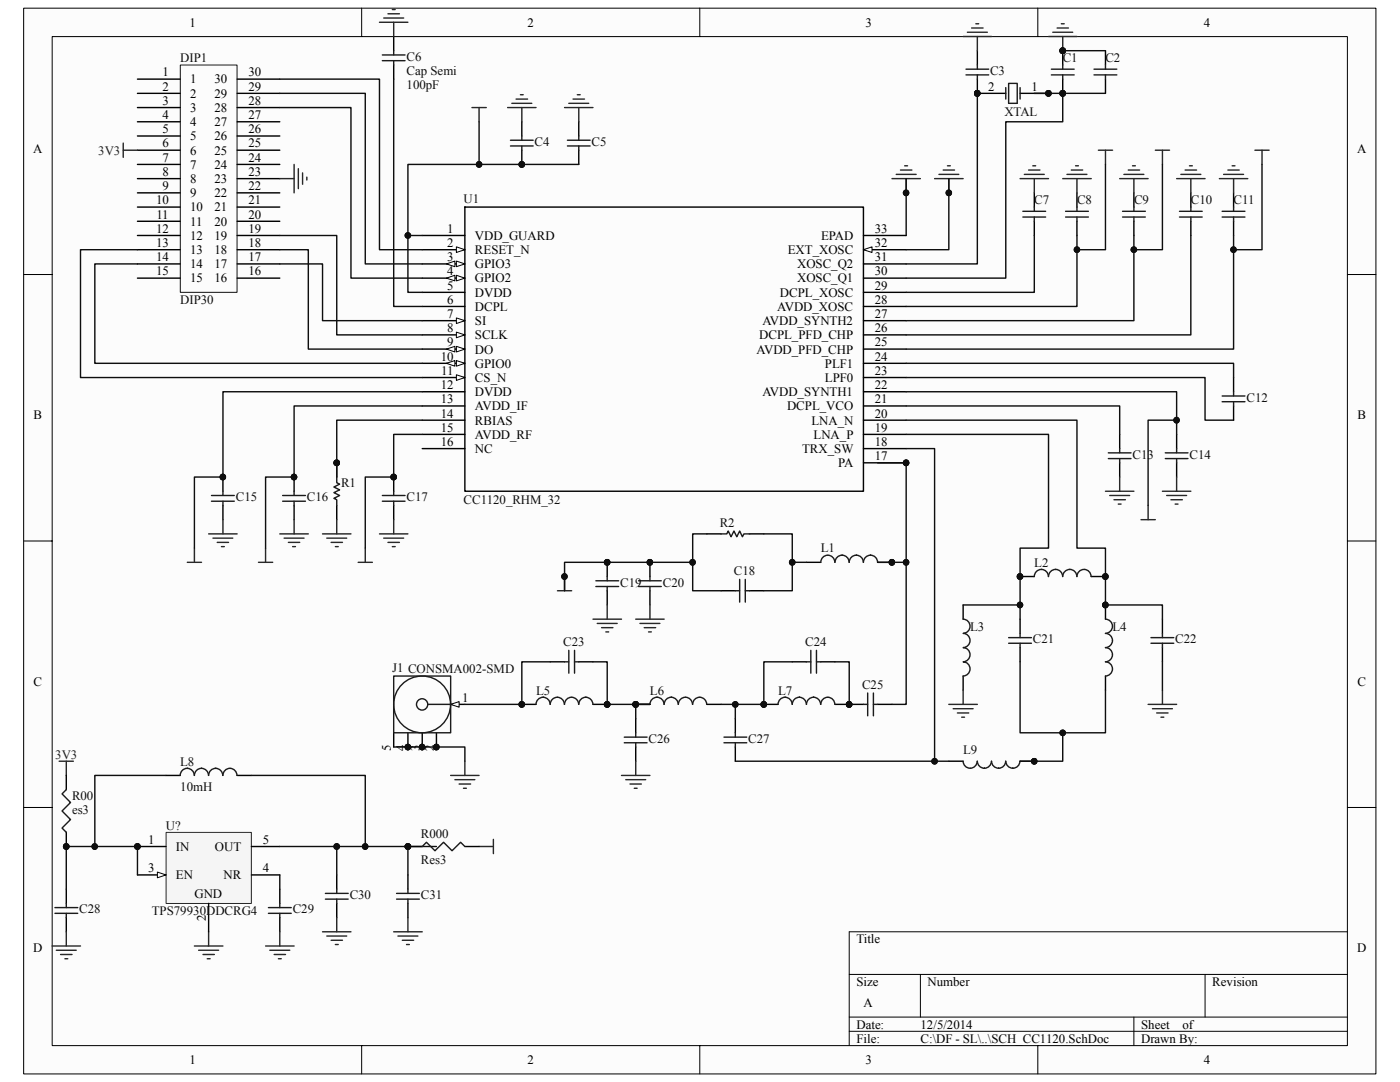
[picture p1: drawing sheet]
<svg xmlns="http://www.w3.org/2000/svg" width="279mm" height="216mm" viewBox="0 0 279 216" stroke-linecap="round" stroke-linejoin="round" font-family="sans-serif">
<path d="M4.7 1.7h269.9v212.6h-269.9z" fill="#fcfcfc"/>
<path d="M4.7 1.6h269.9v212.7h-269.9z" fill="none" stroke="#000" stroke-width=".2"/>
<path d="M10.4 7.3h258.5v201.3h-258.5z" fill="#fcfcfc"/>
<g fill="none" stroke="#000" stroke-width=".2">
<path d="M10.4 7.3h258.5v201.3h-258.5zM72.2 1.6v5.7M139.7 1.6v5.7M207.1 1.6v5.7M4.7 54.8h5.7M268.9 54.8h5.7M4.7 107.9h5.7M268.9 107.9h5.7M4.7 161.1h5.7M268.9 161.1h5.7M169.5 194.4h99.4M183.7 194.4v8.5"/>
<path d="M240.5 194.4v8.5M268.9 185.9h-99.4v22.7M72.2 208.6v5.7M139.7 208.6v5.7M169.5 202.9h99.4M169.5 205.8h99.4M207.1 208.6v5.7M226.3 202.9v5.7"/>
</g>
<path d="M84.3 47h8.5M84.3 49.8h8.5" fill="none" stroke="#000" stroke-width=".28"/>
<path d="M91.1 49.3l1.7 .5-1.7 .6z" fill="#fcfcfc" stroke="#000" stroke-width=".2"/>
<path d="M84.3 52.7h8.5" fill="none" stroke="#000" stroke-width=".28"/>
<g fill="#fcfcfc" stroke="#000" stroke-width=".2">
<path d="M91.1 52.1l1.7 .6-1.7 .5z"/>
<path d="M89.1 52.7l1.7-.6v1.1z"/>
</g>
<path d="M84.3 55.5h8.5" fill="none" stroke="#000" stroke-width=".28"/>
<g fill="#fcfcfc" stroke="#000" stroke-width=".2">
<path d="M91.1 54.9l1.7 .6-1.7 .5z"/>
<path d="M89.1 55.5l1.7-.6v1.1z"/>
</g>
<path d="M84.3 58.3h8.5M84.3 61.2h8.5M84.3 64h8.5" fill="none" stroke="#000" stroke-width=".28"/>
<path d="M91.1 63.4l1.7 .6-1.7 .6z" fill="#fcfcfc" stroke="#000" stroke-width=".2"/>
<path d="M84.3 66.8h8.5" fill="none" stroke="#000" stroke-width=".28"/>
<path d="M91.1 66.3l1.7 .5-1.7 .6z" fill="#fcfcfc" stroke="#000" stroke-width=".2"/>
<path d="M84.3 69.7h8.5" fill="none" stroke="#000" stroke-width=".28"/>
<g fill="#fcfcfc" stroke="#000" stroke-width=".2">
<path d="M91.1 69.1l1.7 .6-1.7 .5z"/>
<path d="M89.1 69.7l1.7-.6v1.1z"/>
</g>
<path d="M84.3 72.5h8.5" fill="none" stroke="#000" stroke-width=".28"/>
<g fill="#fcfcfc" stroke="#000" stroke-width=".2">
<path d="M91.1 71.9l1.7 .6-1.7 .6z"/>
<path d="M89.1 72.5l1.7-.6v1.2z"/>
</g>
<path d="M84.3 75.3h8.5" fill="none" stroke="#000" stroke-width=".28"/>
<path d="M91.1 74.8l1.7 .5-1.7 .6z" fill="#fcfcfc" stroke="#000" stroke-width=".2"/>
<g fill="none" stroke="#000" stroke-width=".28">
<path d="M172.3 58.3h8.5M172.3 55.5h8.5M172.3 52.7h8.5M172.3 49.8h8.5M84.3 78.2h8.5M172.3 78.2h8.5M172.3 75.3h8.5M172.3 72.5h8.5M172.3 69.7h8.5M172.3 66.8h8.5M172.3 64h8.5M172.3 61.2h8.5"/>
<path d="M84.3 81h8.5M84.3 83.8h8.5M84.3 86.7h8.5M84.3 89.5h8.5M172.3 81h8.5M172.3 83.8h8.5M172.3 86.7h8.5M172.3 89.5h8.5M172.3 92.4h8.5"/>
</g>
<circle cx="180.8" cy="92.4" r=".56" fill="#0e0e0e" stroke="#0e0e0e" stroke-width=".2"/>
<path d="M172.3 49.8l1.7-.5v1.1z" fill="#fcfcfc" stroke="#000" stroke-width=".2"/>
<g fill="none" stroke="#000" stroke-width=".28">
<path d="M195.1 15.8v2.8h5.6M195.1 10.1v2.9M203.6 18.6h5.7M212.1 10.1v2.9M212.1 15.8v2.8M220.6 10.1v2.9M220.6 15.8v2.8M104.1 24.3v2.8M104.1 30v2.8M115.5 24.3v2.8M115.5 30v2.8M206.4 38.5v2.8"/>
<path d="M214.9 38.5v2.8M226.3 38.5v2.8M237.7 38.5v2.8M246.2 38.5v2.8M92.8 41.3h79.5v56.7h-79.5zM172.3 47h8.5M206.4 44.2v2.8M214.9 44.2v2.8M226.3 44.2v2.8M237.7 44.2v2.8M246.2 44.2v2.8M246.2 75.3v2.9"/>
<path d="M44.5 95.2v2.8M58.7 95.2v2.8M67.2 92.4v2.8M78.6 95.2v2.8M223.5 86.7v2.8M223.5 92.4v2.8M234.8 86.7v2.8M234.8 92.4v2.8M246.2 81v2.8M44.5 100.9v2.8M58.7 100.9v2.8M67.2 100.9v2.8"/>
<path d="M78.6 100.9v2.8M121.2 112.2v2.8M121.2 117.9v2.8M129.7 112.2v2.8M129.7 117.9v2.8M141.1 106.5h2.8M143.9 117.9h2.8M149.6 106.5h2.8M149.6 117.9h2.8M161 112.2h2.8M175.2 112.2h2.8M203.6 115h2.8"/>
<path d="M217.8 115h2.8M109.8 132.1h2.9M115.5 132.1h2.8M158.1 132.1h2.9M163.8 132.1h2.8M192.2 120.7v2.8M192.2 134.9v2.8M203.6 123.5v2.9M203.6 129.2v2.9M220.6 120.7v2.8M220.6 134.9v2.8M232 123.5v2.9"/>
<path d="M232 129.2v2.9M78.6 146.2v2.9M89.9 140.5h2.9M104.1 140.5h2.9M118.3 140.5h2.9M126.9 140.5h2.8M126.9 143.4v2.8M126.9 149.1v2.8M141.1 140.5h2.8M146.7 143.4v2.8M146.7 149.1v2.8M152.4 140.5h2.9"/>
<path d="M166.6 140.5h5.7M175.2 140.5h2.8M189.4 151.9h2.8M203.6 151.9h2.8"/>
</g>
<g fill="#0e0e0e" stroke="#0e0e0e" stroke-width=".2">
<circle cx="180.8" cy="92.4" r=".56"/>
<circle cx="104.1" cy="32.8" r=".57"/>
<circle cx="44.5" cy="95.2" r=".56"/>
<circle cx="58.7" cy="95.2" r=".56"/>
<circle cx="78.6" cy="95.2" r=".57"/>
<circle cx="209.2" cy="18.6" r=".56"/>
<circle cx="195" cy="18.6" r=".56"/>
<circle cx="212.1" cy="18.6" r=".57"/>
<circle cx="212.1" cy="10.1" r=".57"/>
<circle cx="189.3" cy="38.5" r=".56"/>
<circle cx="180.8" cy="38.5" r=".56"/>
<circle cx="67.2" cy="92.4" r=".57"/>
<circle cx="203.5" cy="115" r=".56"/>
<circle cx="220.6" cy="115" r=".56"/>
<circle cx="220.6" cy="120.7" r=".56"/>
<circle cx="206.4" cy="151.9" r=".55"/>
<circle cx="169.5" cy="140.6" r=".55"/>
<circle cx="152.4" cy="140.6" r=".55"/>
<circle cx="126.8" cy="140.6" r=".55"/>
<circle cx="104.1" cy="140.6" r=".56"/>
<circle cx="121.2" cy="140.6" r=".56"/>
<circle cx="178" cy="112.2" r=".56"/>
<circle cx="129.7" cy="112.2" r=".56"/>
<circle cx="121.2" cy="112.2" r=".57"/>
<circle cx="112.6" cy="115" r=".56"/>
</g>
<g fill="none" stroke="#1c1c1c" stroke-width=".28">
<path d="M192.8 13.8h4.5M192.8 14.9h4.5M195.1 13v.8M195.1 14.9v.9M200.7 17.5v2.3M201.3 16.6h1.7v4h-1.7zM203.6 17.5v2.3M209.8 13.8h4.6M209.8 14.9h4.6M212.1 13v.8M212.1 14.9v.9M218.3 13.8h4.6"/>
<path d="M218.3 14.9h4.6M220.6 13v.8M220.6 14.9v.9M101.9 29.1h4.5M101.9 28h4.5M104.1 27.1v.9M104.1 29.1v.9M113.2 29.1h4.6M113.2 28h4.6M115.5 27.1v.9M115.5 29.1v.9M204.1 42.2h4.6"/>
<path d="M204.1 43.3h4.6M206.4 41.3v.9M206.4 43.3v.9M212.7 42.2h4.5M212.7 43.3h4.5M214.9 41.3v.9M214.9 43.3v.9M224 42.2h4.6M224 43.3h4.6M226.3 41.3v.9M226.3 43.3v.9M235.4 42.2h4.5"/>
<path d="M235.4 43.3h4.5M237.7 41.3v.9M237.7 43.3v.9M243.9 42.2h4.6M243.9 43.3h4.6M246.2 41.3v.9M246.2 43.3v.9M243.9 79h4.6M246.2 78.2v.8M42.2 98.9h4.6M44.5 98v.9M56.4 98.9h4.6"/>
<path d="M58.7 98v.9M67.2 95.2v1.1l.6 .3-1.2 .6 1.2 .5-1.2 .6 1.2 .6-1.2 .5 .6 .3v1.2M76.3 98.9h4.5M78.6 98v.9M221.2 90.4h4.5M221.2 91.5h4.5M223.5 89.5v.9M223.5 91.5v.9M232.6 90.4h4.5M232.6 91.5h4.5M234.8 89.5v.9M234.8 91.5v.9"/>
<path d="M243.9 80.2h4.6M246.2 80.2v.8M42.2 100h4.6M44.5 100v.9M56.4 100h4.6M58.7 100v.9M76.3 100h4.5M78.6 100v.9M118.9 117h4.6M118.9 115.9h4.6M121.2 115v.9M121.2 117v.9"/>
<path d="M127.4 117h4.6M127.4 115.9h4.6M129.7 115v.9M129.7 117v.9M143.9 106.5h1.2l.2-.5 .6 1.1 .6-1.1 .5 1.1 .6-1.1 .6 1.1 .3-.6h1.1M146.7 117.9h.9M147.6 115.6v4.5M148.7 115.6v4.5M148.7 117.9h.9M166.6 112.2a1.4 1.4 0 0 0-1.4-1.4 1.4 1.4 0 0 0-1.4 1.4M169.5 112.2a1.42 1.42 0 0 0-1.4-1.4 1.41 1.41 0 0 0-1.5 1.4M172.3 112.2a1.4 1.4 0 0 0-1.4-1.4 1.41 1.41 0 0 0-1.4 1.4"/>
<path d="M175.1 112.2a1.4 1.4 0 0 0-1.4-1.4h.1a1.42 1.42 0 0 0-1.5 1.4M212.1 115a1.4 1.4 0 0 0-1.4-1.4 1.44 1.44 0 0 0-1.5 1.4 1.42 1.42 0 0 0-1.4-1.4 1.41 1.41 0 0 0-1.4 1.4M214.9 115a1.4 1.4 0 0 0-1.4-1.4 1.42 1.42 0 0 0-1.4 1.4M217.7 115a1.41 1.41 0 0 0-1.4-1.4 1.41 1.41 0 0 0-1.4 1.4M112.7 132.1h.8M113.5 129.8v4.5M114.7 129.8v4.5M114.7 132.1h.8M161 132.1h.8M161.8 129.8v4.5M162.9 129.8v4.5M162.9 132.1h.9"/>
<path d="M173.2 138.3v4.5M174.3 138.3v4.5M192.2 123.5a1.42 1.42 0 0 1 1.4 1.5 1.42 1.42 0 0 1-1.4 1.4 1.42 1.42 0 0 1 1.4 1.4 1.42 1.42 0 0 1-1.4 1.4 1.42 1.42 0 0 1 1.4 1.4 1.42 1.42 0 0 1-1.4 1.5 1.42 1.42 0 0 1 1.4 1.4 1.42 1.42 0 0 1-1.4 1.4M201.3 127.2h4.5M201.3 128.4h4.5M203.6 126.4v.8M203.6 128.4v.8M220.6 123.5a1.42 1.42 0 0 1 1.4 1.5 1.42 1.42 0 0 1-1.4 1.4 1.42 1.42 0 0 1 1.4 1.4 1.42 1.42 0 0 1-1.4 1.4 1.42 1.42 0 0 1 1.4 1.4 1.42 1.42 0 0 1-1.4 1.5 1.42 1.42 0 0 1 1.4 1.4 1.42 1.42 0 0 1-1.4 1.4M229.7 127.2h4.6M229.7 128.4h4.6M232 126.4v.8M232 128.4v.8"/>
<path d="M112.6 140.5a1.42 1.42 0 0 0-1.4-1.4 1.42 1.42 0 0 0-1.4 1.4 1.43 1.43 0 0 0-1.4-1.4 1.42 1.42 0 0 0-1.4 1.4M118.3 140.5a1.44 1.44 0 0 0-1.4-1.4 1.44 1.44 0 0 0-1.4 1.4 1.41 1.41 0 0 0-1.4-1.4 1.41 1.41 0 0 0-1.4 1.4M124.6 148.2h4.5M124.6 147.1h4.5M126.9 146.2v.9M126.9 148.2v.9M132.5 140.5a1.43 1.43 0 0 0-1.4-1.4 1.41 1.41 0 0 0-1.4 1.4M138.2 140.5a1.42 1.42 0 0 0-1.4-1.4 1.42 1.42 0 0 0-1.4 1.4 1.43 1.43 0 0 0-1.4-1.4 1.42 1.42 0 0 0-1.5 1.4M141 140.5a1.4 1.4 0 0 0-1.4-1.4 1.4 1.4 0 0 0-1.4 1.4M144.5 148.2h4.5M144.5 147.1h4.5M146.7 146.2v.9"/>
<path d="M146.7 148.2v.9M163.8 140.5a1.43 1.43 0 0 0-1.4-1.4 1.45 1.45 0 0 0-1.5 1.4 1.43 1.43 0 0 0-1.4-1.4 1.45 1.45 0 0 0-1.4 1.4 1.44 1.44 0 0 0-1.4-1.4 1.41 1.41 0 0 0-1.4 1.4M166.6 140.5a1.4 1.4 0 0 0-1.4-1.4 1.4 1.4 0 0 0-1.4 1.4M172.3 140.5h.9M174.3 140.5h.9M203.5 151.9a1.4 1.4 0 0 1-1.4 1.4h.1a1.41 1.41 0 0 1-1.5-1.4 1.45 1.45 0 0 1-1.4 1.4 1.4 1.4 0 0 1-1.4-1.4 1.47 1.47 0 0 1-1.4 1.4 1.4 1.4 0 0 1-1.4-1.4 1.42 1.42 0 0 1-1.5 1.4 1.42 1.42 0 0 1-1.4-1.4"/>
<circle cx="84.2" cy="140.6" r="1.13"/>
<circle cx="84.2" cy="140.6" r="5.7"/>
</g>
<g fill="none" stroke="#262626" stroke-width=".28">
<path d="M192.2 7.3h5.7M193.1 6.4h3.9M193.9 5.6h2.3M194.8 4.7h.5M195.1 7.3v2.8M209.3 7.3h5.6M210.1 6.4h4M211 5.6h2.2M211.8 4.7h.6M212.1 7.3v2.8M178 35.6h5.7M178.9 34.8h3.9"/>
<path d="M179.7 33.9h2.3M180.6 33.1h.5M180.8 35.6v2.9M186.5 35.6h5.7M187.4 34.8h3.9M188.2 33.9h2.3M189.1 33.1h.6M189.4 35.6v2.9M203.6 35.6h5.7M204.4 34.8h4M205.3 33.9h2.2M206.1 33.1h.6"/>
<path d="M206.4 35.6v2.9M212.1 35.6h5.7M212.9 34.8h4M213.8 33.9h2.3M214.7 33.1h.5M214.9 35.6v2.9M219.2 30h2.8M220.6 30v2.8M223.5 35.6h5.6M224.3 34.8h4M225.2 33.9h2.2M226 33.1h.6"/>
<path d="M226.3 35.6v2.9M230.6 30h2.8M232 30v2.8M234.8 35.6h5.7M235.7 34.8h3.9M236.5 33.9h2.3M237.4 33.1h.6M237.7 35.6v2.9M243.4 35.6h5.6M244.2 34.8h4M245 33.9h2.3M245.9 33.1h.6"/>
<path d="M246.2 35.6v2.9M250.4 30h2.9M251.9 30v2.8M220.6 98h5.7M221.5 98.9h3.9M222.3 99.7h2.3M223.5 95.2v2.8M232 98h5.7M232.8 98.9h4M233.7 99.7h2.3M234.8 95.2v2.8M37.4 112.2h2.8"/>
<path d="M38.8 109.4v2.8M41.6 106.5h5.7M42.5 107.4h4M43.3 108.2h2.3M44.2 109.1h.6M44.5 103.7v2.8M51.6 112.2h2.8M53 109.4v2.8M55.8 106.5h5.7M56.7 107.4h4M57.6 108.2h2.2M58.4 109.1h.6"/>
<path d="M58.7 103.7v2.8M64.4 106.5h5.6M65.2 107.4h4M66.1 108.2h2.2M66.9 109.1h.6M67.2 103.7v2.8M71.5 112.2h2.8M72.9 109.4v2.8M75.7 106.5h5.7M76.6 107.4h4M77.4 108.2h2.3M78.3 109.1h.6"/>
<path d="M78.6 103.7v2.8M111.3 117.9h2.8M112.7 115v2.9M223.2 100.6h.5M227.7 103.7h2.9M229.1 100.9v2.8M234.5 100.6h.6M118.3 123.5h5.7M119.2 124.4h4M120.1 125.2h2.2M120.9 126.1h.6M121.2 120.7v2.8"/>
<path d="M126.9 123.5h5.6M127.7 124.4h4M128.6 125.2h2.3M129.4 126.1h.6M129.7 120.7v2.8M192.2 137.7v2.8M232 137.7v2.8M124 154.7h5.7M124.9 155.6h4M125.7 156.4h2.3M126.6 157.3h.5M126.9 151.9v2.8"/>
<path d="M189.4 140.5h5.7M190.2 141.4h4M191.1 142.3h2.2M191.9 143.1h.6M229.1 140.5h5.7M230 141.4h4M230.8 142.3h2.3M231.7 143.1h.6"/>
</g>
<path d="M89.9 140.5l1.7-.5v1.1z" fill="#fcfcfc" stroke="#000" stroke-width=".2"/>
<g fill="none" stroke="#000" stroke-width=".28">
<path d="M27.4 15.8h8.6M27.4 18.6h8.6M47.3 15.8h8.5M47.3 18.6h8.5M78.6 7.3v2.8M78.6 13v2.8M27.4 21.5h8.6M27.4 24.3h8.6M27.4 27.1h8.6M27.4 30h8.6M27.4 32.8h8.6M27.4 35.6h8.6"/>
<path d="M27.4 38.5h8.6M47.3 21.5h8.5M47.3 24.3h8.5M47.3 27.1h8.5M47.3 30h8.5M47.3 32.8h8.5M47.3 35.6h8.5M47.3 38.5h8.5M27.4 41.3h8.6M27.4 44.2h8.6M27.4 47h8.6M27.4 49.8h8.6"/>
<path d="M27.4 52.7h8.6M27.4 55.5h8.6M47.3 41.3h8.5M47.3 44.2h8.5M47.3 47h8.5M47.3 49.8h8.5M47.3 52.7h8.5M47.3 55.5h8.5M33.1 154.7h2.9M47.3 154.7h2.9M81.4 146.2v2.9M84.3 146.2v2.9"/>
<path d="M87.1 146.2v2.9M13.2 177.4v2.9M55.8 177.4v2.9M67.2 174.6v2.8M81.4 174.6v2.8M13.2 183.1v2.8M55.8 183.1v2.8M67.2 180.3v2.8M81.4 180.3v2.8"/>
</g>
<g fill="#0e0e0e" stroke="#0e0e0e" stroke-width=".2">
<circle cx="87.1" cy="149.1" r=".55"/>
<circle cx="84.2" cy="149.1" r=".56"/>
<circle cx="81.4" cy="149.1" r=".56"/>
</g>
<g fill="none" stroke="#1c1c1c" stroke-width=".28">
<path d="M76.3 12.1h4.5M76.3 11h4.5M78.6 10.1v.9M78.6 12.1v.9M78.6 134.9h11.3v11.3h-11.3zM38.8 154.7a1.44 1.44 0 0 0-1.4-1.4 1.41 1.41 0 0 0-1.4 1.4M44.4 154.7a1.43 1.43 0 0 0-1.3-1.4 1.45 1.45 0 0 0-1.5 1.4 1.43 1.43 0 0 0-1.4-1.4 1.42 1.42 0 0 0-1.4 1.4M47.3 154.7a1.4 1.4 0 0 0-1.4-1.4 1.4 1.4 0 0 0-1.4 1.4M85.4 140.5h4.5M64.9 179.4h4.6M64.9 178.3h4.6M67.2 177.4v.9"/>
<path d="M67.2 179.4v.9M79.1 179.4h4.6M79.1 178.3h4.6M81.4 177.4v.9M81.4 179.4v.9M11 181.1h4.5M11 182.2h4.5M13.2 180.3v.8M13.2 182.2v.9M53.6 182.2h4.5M53.6 181.1h4.5M55.8 180.3v.8"/>
<path d="M55.8 182.2v.9"/>
</g>
<g fill="none" stroke="#262626" stroke-width=".28">
<path d="M75.7 4.4h5.7M76.6 3.6h4M77.4 2.8h2.3M78.3 1.9h.6M78.6 4.4v2.9M103 19.8h2.3M103.9 18.9h.5M114.4 19.8h2.2M115.2 18.9h.6M55.8 35.6h2.9M58.7 32.8v5.7M59.5 33.7v3.9"/>
<path d="M60.4 34.5v2.3M61.2 35.3v.6M94.2 21.5h2.8M95.6 21.5v2.8M101.3 21.5h5.7M102.2 20.6h3.9M104.1 21.5v2.8M112.7 21.5h5.6M113.5 20.6h4M115.5 21.5v2.8M11.8 151.9h2.8M13.2 151.9v2.8"/>
<path d="M89.9 154.7h5.7M90.8 155.6h4M91.6 156.4h2.3M92.5 157.3h.6M92.8 151.9v2.8M95.6 168.9h2.9M98.5 167.5v2.8M10.4 188.8h5.7M11.2 189.6h4M12.1 190.5h2.3M13 191.3h.5M13.2 185.9v2.9"/>
<path d="M38.8 188.8h5.7M39.6 189.6h4M40.5 190.5h2.3M41.4 191.3h.5M41.6 185.9v2.9M53 188.8h5.7M53.8 189.6h4M54.7 190.5h2.3M55.6 191.3h.5M55.8 185.9v2.9M64.4 185.9h5.6M65.2 186.8h4"/>
<path d="M66.1 187.6h2.2M66.9 188.5h.6M67.2 183.1v2.8M78.6 185.9h5.7M79.4 186.8h4M80.3 187.6h2.3M81.1 188.5h.6M81.4 183.1v2.8"/>
</g>
<path d="M36 13h11.3v45.3h-11.3z" fill="none" stroke="#151515" stroke-width=".2"/>
<path d="M33.2 166.1h17v14.2h-17z" fill="#f5f5f5"/>
<path d="M33.1 166.1h17.1v14.2h-17.1z" fill="none" stroke="#262626" stroke-width=".2"/>
<path d="M27.4 168.9h5.7M27.4 174.6h5.7M41.6 180.3v5.6" fill="none" stroke="#000" stroke-width=".28"/>
<circle cx="27.4" cy="168.9" r=".57" fill="#0e0e0e" stroke="#0e0e0e" stroke-width=".2"/>
<path d="M31.4 174l1.7 .6-1.7 .6z" fill="#fcfcfc" stroke="#000" stroke-width=".2"/>
<path d="M13.2 154.7v2.9M13.2 166.1v2.8M50.2 174.6h5.6M50.2 168.9h5.6M81.4 168.9h2.9M92.8 168.9h2.8" fill="none" stroke="#000" stroke-width=".28"/>
<g fill="#0e0e0e" stroke="#0e0e0e" stroke-width=".2">
<circle cx="27.4" cy="168.9" r=".57"/>
<circle cx="214.9" cy="49.8" r=".56"/>
<circle cx="246.2" cy="49.8" r=".55"/>
<circle cx="226.3" cy="49.8" r=".56"/>
<circle cx="78.6" cy="95.2" r=".57"/>
<circle cx="212.1" cy="10.1" r=".57"/>
<circle cx="212.1" cy="18.6" r=".57"/>
<circle cx="209.2" cy="18.6" r=".56"/>
<circle cx="195" cy="18.6" r=".56"/>
<circle cx="189.3" cy="38.5" r=".56"/>
<circle cx="180.8" cy="38.5" r=".56"/>
<circle cx="58.7" cy="95.2" r=".56"/>
<circle cx="44.5" cy="95.2" r=".56"/>
<circle cx="234.8" cy="83.8" r=".56"/>
<circle cx="203.5" cy="120.7" r=".56"/>
<circle cx="203.5" cy="115" r=".56"/>
<circle cx="212.1" cy="146.2" r=".56"/>
<circle cx="206.4" cy="151.9" r=".55"/>
<circle cx="186.5" cy="151.9" r=".56"/>
<circle cx="152.4" cy="140.6" r=".55"/>
<circle cx="169.5" cy="140.6" r=".55"/>
<circle cx="121.2" cy="140.6" r=".56"/>
<circle cx="126.8" cy="140.6" r=".55"/>
<circle cx="146.7" cy="140.6" r=".56"/>
<circle cx="158.1" cy="112.2" r=".57"/>
<circle cx="138.2" cy="112.2" r=".56"/>
<circle cx="112.6" cy="115" r=".56"/>
<circle cx="121.2" cy="112.2" r=".57"/>
<circle cx="129.7" cy="112.2" r=".56"/>
<circle cx="87.1" cy="149.1" r=".55"/>
<circle cx="84.2" cy="149.1" r=".56"/>
<circle cx="81.4" cy="149.1" r=".56"/>
<circle cx="180.8" cy="112.2" r=".56"/>
<circle cx="180.8" cy="92.4" r=".56"/>
<circle cx="178" cy="112.2" r=".56"/>
<circle cx="81.4" cy="47" r=".56"/>
<circle cx="104.1" cy="32.8" r=".57"/>
<circle cx="95.6" cy="32.8" r=".56"/>
<circle cx="220.6" cy="115" r=".56"/>
<circle cx="220.6" cy="120.7" r=".56"/>
<circle cx="18.9" cy="168.9" r=".56"/>
<circle cx="72.9" cy="168.9" r=".56"/>
<circle cx="81.4" cy="168.9" r=".57"/>
<circle cx="104.1" cy="140.6" r=".56"/>
<circle cx="67.2" cy="92.4" r=".57"/>
<circle cx="67.2" cy="168.9" r=".57"/>
<circle cx="13.2" cy="168.9" r=".57"/>
</g>
<g fill="none" stroke="#0e0e0e" stroke-width=".28">
<path d="M55.8 15.8h19.9v34h8.6M55.8 18.6h17.1v34.1h11.4M78.6 15.8v45.4h5.7M195.1 18.6v34.1h-14.3M206.4 18.6h14.2M212.1 10.1h8.5M212.1 18.6v5.7h-11.4v31.2h-19.9M55.8 21.5h14.2v34h14.3M95.6 32.8h-14.2v25.5h2.9M95.6 24.3v8.5h19.9M180.8 35.6v11.4M189.4 35.6v14.2h-8.6"/>
<path d="M220.6 32.8v17h-5.7M232 32.8v17h-5.7M251.9 32.8v17h-5.7M27.4 49.8h-11.3v25.5h68.2M27.4 52.7h-8.5v19.8h65.4M55.8 47h11.4v19.8h17.1M55.8 52.7h8.6v11.3h19.9M55.8 49.8h5.7v19.9h22.8M81.4 47h2.9M206.4 47v11.3h-25.6M214.9 47v14.2h-34.1M226.3 47v17h-45.5"/>
<path d="M237.7 47v19.8h-56.9M246.2 47v22.7h-65.4M84.3 78.2h-39.8v17h-5.7v14.2M180.8 72.5h65.4v2.8M180.8 75.3h59.7v8.5h5.7M180.8 78.2h54v5.6M84.3 86.7h-5.7v8.5h-5.7v14.2M84.3 83.8h-17.1v11.4M84.3 81h-25.6v14.2h-5.7v14.2M175.2 92.4h5.6v19.8M180.8 81h42.7v5.7M180.8 86.7h28.5v22.7h-5.7v14.1"/>
<path d="M180.8 89.5h5.7v62.4M180.8 83.8h34.1v25.6h5.7v11.3h11.4v2.8M234.8 86.7v-2.9h-5.7v17.1M138.2 112.2h-25.5v5.7M141.1 106.5h-2.9v11.4h5.7M152.4 106.5h5.7v11.4h-5.7M158.1 112.2h2.9M175.2 112.2h5.6v28.3h-2.8M109.8 132.1h-5.7v8.4h-11.3M118.3 132.1h2.9v8.4h8.5M158.1 132.1h-5.7v8.4h-8.5M166.6 132.1h2.9v8.4"/>
<path d="M192.2 120.7h11.4M203.6 132.1v14.1h17v-8.5M232 132.1v5.6M33.1 154.7h-14.2v14.2M50.2 154.7h22.7v14.2h14.2M78.6 149.1h14.2v2.8M126.9 140.5v2.9M146.7 151.9h42.7M146.7 140.5v2.9M212.1 146.2v5.7h-8.5M27.4 174.6v-5.7h-14.2v8.5M55.8 174.6v2.8"/>
<path d="M55.8 168.9h11.4M72.9 168.9h-5.7v5.7M81.4 168.9v5.7"/>
</g>
<path d="M24.6 28.6v2.8M24.6 30h2.8" fill="none" stroke="#262626" stroke-width=".28"/>
<path d="M13.2 157.6l-.8 .8 1.7 1.7-1.7 1.7 1.7 1.7-1.7 1.7 .8 .9M84.3 168.9l.8-.8 1.7 1.7 1.7-1.7 1.7 1.7 1.7-1.7 .9 .8" fill="none" stroke="#1c1c1c" stroke-width=".28"/>
<g font-size="2.6">
<text x="37.8" y="5.3">1</text>
<text x="105.3" y="5.3">2</text>
<text x="172.8" y="5.3">3</text>
<text x="240.2" y="5.3">4</text>
<text x="32.4" y="15.2">1</text>
<text x="38" y="16.7">1</text>
<text x="42.8" y="16.7">30</text>
<text x="49.6" y="15.2">30</text>
<text x="32.4" y="18.1">2</text>
<text x="32.4" y="20.9">3</text>
<text x="32.4" y="23.7">4</text>
<text x="38" y="19.5">2</text>
<text x="38" y="22.3">3</text>
<text x="42.8" y="22.3">28</text>
<text x="42.8" y="19.5">29</text>
<text x="49.6" y="23.7">27</text>
<text x="49.6" y="20.9">28</text>
<text x="49.6" y="18.1">29</text>
<text x="197.2" y="18.1">2</text>
<text x="205.8" y="18.1">1</text>
<text x="32.4" y="26.6">5</text>
<text x="32.4" y="29.4">6</text>
<text x="38" y="25.2">4</text>
<text x="38" y="28">5</text>
<text x="42.8" y="28">26</text>
<text x="42.8" y="25.2">27</text>
<text x="49.6" y="29.4">25</text>
<text x="49.6" y="26.6">26</text>
<text x="6.6" y="30.5">A</text>
<text x="32.4" y="32.3">7</text>
<text x="32.4" y="35.1">8</text>
<text x="38" y="30.8">6</text>
<text x="38" y="33.7">7</text>
<text x="42.8" y="33.7">24</text>
<text x="42.8" y="30.8">25</text>
<text x="49.6" y="35.1">23</text>
<text x="49.6" y="32.3">24</text>
<text x="270.8" y="30.5">A</text>
<text x="31.1" y="40.8">10</text>
<text x="32.4" y="37.9">9</text>
<text x="38" y="36.5">8</text>
<text x="38" y="39.3">9</text>
<text x="42.8" y="39.3">22</text>
<text x="42.8" y="36.5">23</text>
<text x="49.6" y="40.8">21</text>
<text x="49.6" y="37.9">22</text>
<text x="31.1" y="46.4">12</text>
<text x="31.2" y="43.6">11</text>
<text x="38" y="42.2">10</text>
<text x="38" y="45">11</text>
<text x="38" y="47.9">12</text>
<text x="42.8" y="47.9">19</text>
<text x="42.8" y="45">20</text>
<text x="42.8" y="42.2">21</text>
<text x="49.6" y="46.4">19</text>
<text x="49.6" y="43.6">20</text>
<text x="89.2" y="46.4">1</text>
<text x="94.8" y="47.9">VDD_GUARD</text>
<text x="163.9" y="47.9">EPAD</text>
<text x="174.6" y="46.4">33</text>
<text x="31.1" y="49.3">13</text>
<text x="31.1" y="52.1">14</text>
<text x="38" y="50.7">13</text>
<text x="38" y="53.5">14</text>
<text x="42.8" y="53.5">17</text>
<text x="42.8" y="50.7">18</text>
<text x="49.6" y="52.1">17</text>
<text x="49.6" y="49.3">18</text>
<text x="89.2" y="49.3">2</text>
<text x="89.2" y="52.1">3</text>
<text x="94.8" y="50.7">RESET_N</text>
<text x="94.8" y="53.5">GPIO3</text>
<text x="157.2" y="50.7">EXT_XOSC</text>
<text x="159.1" y="53.5">XOSC_Q2</text>
<text x="174.6" y="49.3">32</text>
<text x="174.6" y="52.1">31</text>
<text x="31.1" y="54.9">15</text>
<text x="38" y="56.4">15</text>
<text x="42.8" y="56.4">16</text>
<text x="49.6" y="54.9">16</text>
<text x="89.2" y="54.9">4</text>
<text x="89.2" y="57.8">5</text>
<text x="94.8" y="56.4">GPIO2</text>
<text x="94.8" y="59.2">DVDD</text>
<text x="155.7" y="59.2">DCPL_XOSC</text>
<text x="159.1" y="56.4">XOSC_Q1</text>
<text x="174.6" y="57.8">29</text>
<text x="174.6" y="54.9">30</text>
<text x="89.2" y="60.6">6</text>
<text x="89.2" y="63.5">7</text>
<text x="94.8" y="62">DCPL</text>
<text x="94.8" y="64.9">SI</text>
<text x="152.1" y="64.9">AVDD_SYNTH2</text>
<text x="155.1" y="62">AVDD_XOSC</text>
<text x="174.6" y="63.5">27</text>
<text x="174.6" y="60.6">28</text>
<text x="87.9" y="72">10</text>
<text x="89.2" y="66.3">8</text>
<text x="89.2" y="69.1">9</text>
<text x="94.8" y="67.7">SCLK</text>
<text x="94.8" y="70.5">DO</text>
<text x="151" y="70.5">AVDD_PFD_CHP</text>
<text x="151.5" y="67.7">DCPL_PFD_CHP</text>
<text x="174.6" y="69.1">25</text>
<text x="174.6" y="66.3">26</text>
<text x="174.6" y="72">24</text>
<text x="87.9" y="77.6">12</text>
<text x="88.1" y="74.8">11</text>
<text x="94.8" y="73.4">GPIO0</text>
<text x="94.8" y="76.2">CS_N</text>
<text x="164.6" y="76.2">LPF0</text>
<text x="164.6" y="73.4">PLF1</text>
<text x="174.6" y="77.6">22</text>
<text x="174.6" y="74.8">23</text>
<text x="6.7" y="83.7">B</text>
<text x="87.9" y="80.5">13</text>
<text x="87.9" y="83.3">14</text>
<text x="94.8" y="79.1">DVDD</text>
<text x="94.8" y="81.9">AVDD_IF</text>
<text x="152.1" y="79.1">AVDD_SYNTH1</text>
<text x="157.1" y="81.9">DCPL_VCO</text>
<text x="174.6" y="83.3">20</text>
<text x="174.6" y="80.5">21</text>
<text x="270.9" y="83.7">B</text>
<text x="87.9" y="86.1">15</text>
<text x="87.9" y="89">16</text>
<text x="94.8" y="84.7">RBIAS</text>
<text x="94.8" y="87.5">AVDD_RF</text>
<text x="161.9" y="84.7">LNA_N</text>
<text x="162.4" y="87.5">LNA_P</text>
<text x="174.6" y="86.1">19</text>
<text x="174.6" y="89">18</text>
<text x="94.8" y="90.4">NC</text>
<text x="160.1" y="90.4">TRX_SW</text>
<text x="167.3" y="93.2">PA</text>
<text x="174.6" y="91.8">17</text>
<text x="6.7" y="136.8">C</text>
<text x="270.9" y="136.8">C</text>
<text x="92.2" y="140">1</text>
<text x="78" y="149.8" transform="rotate(-90 78 149.8)">5</text>
<text x="80.9" y="149.8" transform="rotate(-90 80.9 149.8)">4</text>
<text x="83.7" y="149.8" transform="rotate(-90 83.7 149.8)">3</text>
<text x="86.6" y="149.8" transform="rotate(-90 86.6 149.8)">2</text>
<text x="29.6" y="168.4">1</text>
<text x="35.1" y="169.8">IN</text>
<text x="42.9" y="169.8">OUT</text>
<text x="52.5" y="168.4">5</text>
<text x="29.6" y="174">3</text>
<text x="35.1" y="175.5">EN</text>
<text x="38.8" y="179.1">GND</text>
<text x="44.6" y="175.5">NR</text>
<text x="52.5" y="174">4</text>
<text x="41.1" y="183.8" transform="rotate(-90 41.1 183.8)">2</text>
<text x="6.6" y="190">D</text>
<text x="170.9" y="188.2">Title</text>
<text x="270.8" y="190">D</text>
<text x="170.9" y="196.7">Size</text>
<text x="185.1" y="196.7">Number</text>
<text x="241.9" y="196.7">Revision</text>
<text x="172.3" y="201">A</text>
<text x="170.9" y="205.2">Date:</text>
<text x="170.9" y="208.1">File:</text>
<text x="183.7" y="208.1">C:\DF - SL\..\SCH_CC1120.SchDoc</text>
<text x="183.7" y="205.2">12/5/2014</text>
<text x="227.7" y="208.1">Drawn By:</text>
<text x="227.8" y="205.2">Sheet</text>
<text x="236" y="205.2">of</text>
<text x="37.8" y="212.3">1</text>
<text x="105.3" y="212.3">2</text>
<text x="172.8" y="212.3">3</text>
<text x="240.2" y="212.3">4</text>
</g>
<g font-size="2.6" fill="#0e0e0e">
<text x="36" y="12.4">DIP1</text>
<text x="81.1" y="17.8">100pF</text>
<text x="81.1" y="12.1">C6</text>
<text x="81.1" y="15">Cap Semi</text>
<text x="197.6" y="15">C3</text>
<text x="212.1" y="12.4">C1</text>
<text x="220.6" y="12.4">C2</text>
<text x="200.4" y="23.2">XTAL</text>
<text x="106.7" y="29.1">C4</text>
<text x="118.1" y="29.1">C5</text>
<text x="92.5" y="40.5">U1</text>
<text x="206.4" y="40.8">C7</text>
<text x="214.9" y="40.8">C8</text>
<text x="226.3" y="40.8">C9</text>
<text x="237.7" y="40.8">C10</text>
<text x="246.2" y="40.8">C11</text>
<text x="36" y="60.6">DIP30</text>
<text x="248.8" y="80.2">C12</text>
<text x="226" y="91.5">C13</text>
<text x="237.4" y="91.5">C14</text>
<text x="47.1" y="100">C15</text>
<text x="61.3" y="100">C16</text>
<text x="68.1" y="97.2">R1</text>
<text x="81.1" y="100">C17</text>
<text x="92.5" y="100.6">CC1120_RHM_32</text>
<text x="143.6" y="105.1">R2</text>
<text x="163.8" y="110.2">L1</text>
<text x="206.4" y="113.1">L2</text>
<text x="123.8" y="117.1">C19</text>
<text x="132.3" y="117.1">C20</text>
<text x="146.5" y="114.8">C18</text>
<text x="193.6" y="125.8">L3</text>
<text x="222" y="125.8">L4</text>
<text x="112.4" y="128.9">C23</text>
<text x="160.7" y="128.9">C24</text>
<text x="206.1" y="128.4">C21</text>
<text x="234.5" y="128.4">C22</text>
<text x="78.3" y="134">J1 CONSMA002-SMD</text>
<text x="172" y="137.5">C25</text>
<text x="107" y="138.6">L5</text>
<text x="129.7" y="138.6">L6</text>
<text x="155.3" y="138.6">L7</text>
<text x="129.4" y="148.2">C26</text>
<text x="149.3" y="148.2">C27</text>
<text x="36" y="152.8">L8</text>
<text x="192.2" y="150.5">L9</text>
<text x="14.4" y="159.6">R00</text>
<text x="36" y="157.9">10mH</text>
<text x="14.4" y="162.4">es3</text>
<text x="33.1" y="165.5">U?</text>
<text x="84" y="167.2">R000</text>
<text x="84" y="172.3">Res3</text>
<text x="69.8" y="179.4">C30</text>
<text x="84" y="179.4">C31</text>
<text x="15.8" y="182.3">C28</text>
<text x="30.3" y="182.5">TPS79930DDCRG4</text>
<text x="58.4" y="182.3">C29</text>
</g>
<g font-size="2.6" fill="#262626">
<text x="19.6" y="30.8">3V3</text>
<text x="11" y="151.4">3V3</text>
</g>
</svg>
